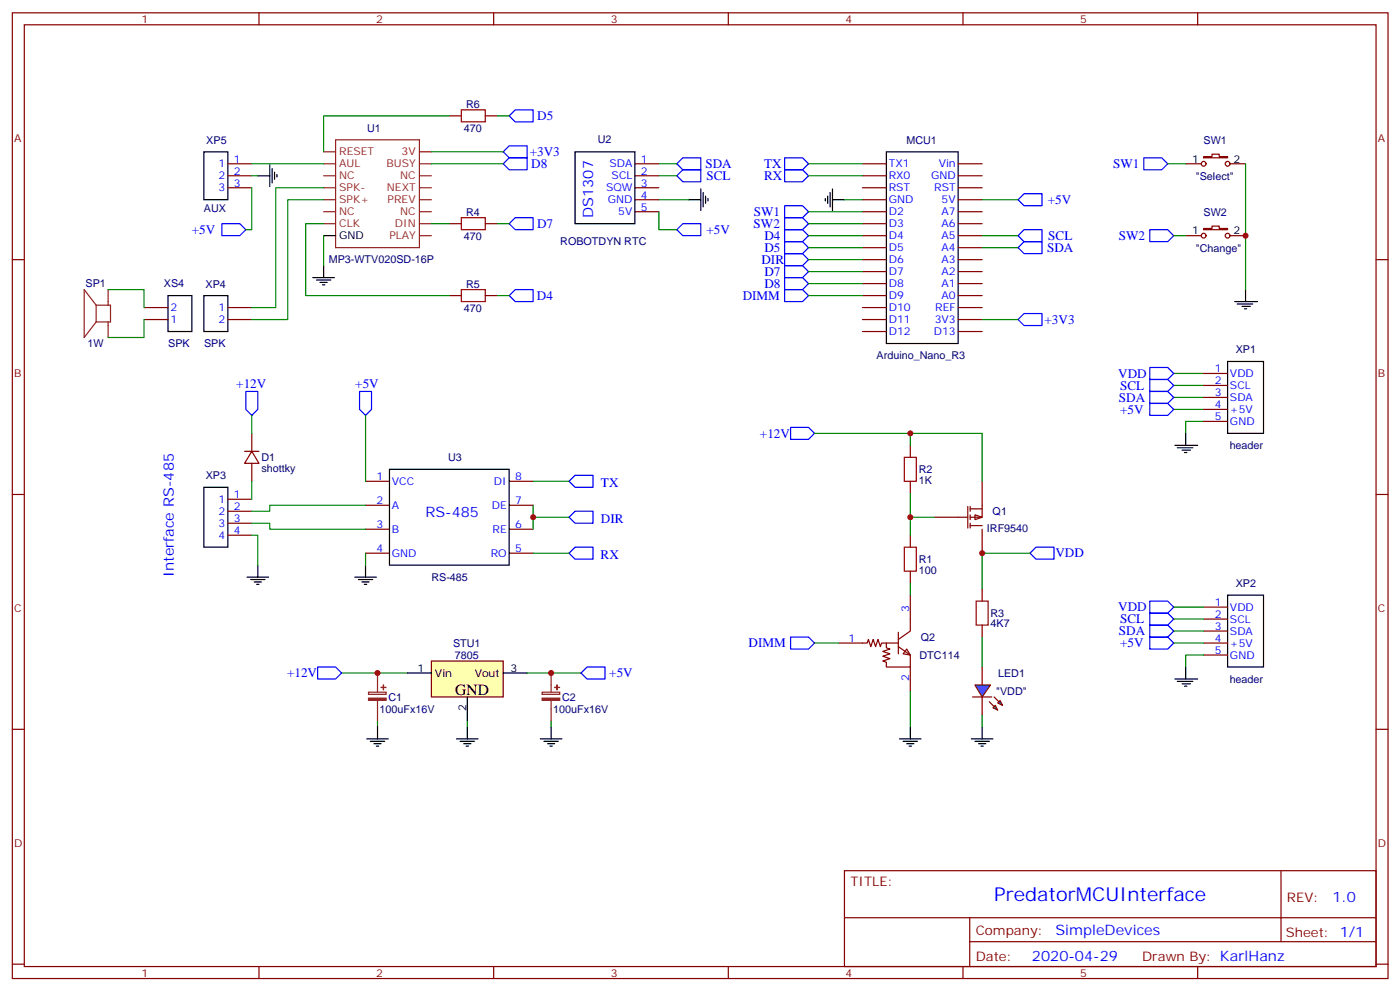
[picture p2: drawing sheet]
<svg xmlns="http://www.w3.org/2000/svg" width="413mm" height="292mm" viewBox="0 0 413 292" stroke-linecap="round" stroke-linejoin="round" font-family="sans-serif">
<g fill="none" stroke="#870000" stroke-width=".35">
<path d="M3.6 3.8h405.4v284.3h-405.4zM7.2 7.3h398.2v277.3h-398.2zM76.3 3.8v3.5M145.5 3.8v3.5M214.6 3.8v3.5M283.7 3.8v3.5M352.9 3.8v3.5M254.1 48.2h7.1M254.1 51.8h7.1M254.1 55.3h7.1M254.1 58.8h7.1M282.3 48.2h7.1"/>
<path d="M282.3 51.8h7.1M282.3 55.3h7.1M282.3 58.8h7.1M3.6 76.4h3.6M132.4 65.9h3.5M143 65.9h3.5M254.1 76.4h7.1M254.1 62.3h7.1M254.1 65.9h7.1M254.1 69.4h7.1M254.1 72.9h7.1M254.1 80h7.1"/>
<path d="M282.3 76.4h7.1M282.3 62.3h7.1M282.3 65.9h7.1M282.3 69.4h7.1M282.3 72.9h7.1M282.3 80h7.1M405.4 76.4h3.6M254.1 83.5h7.1M254.1 87h7.1M254.1 90.6h7.1M254.1 94.1h7.1M254.1 97.6h7.1"/>
<path d="M282.3 83.5h7.1M282.3 87h7.1M282.3 90.6h7.1M282.3 94.1h7.1M282.3 97.6h7.1M3.6 145.6h3.6M405.4 145.6h3.6M3.6 214.7h3.6M405.4 214.7h3.6M248.8 256.4h156.6v28.2h-156.6zM377.4 256.4v20.9M248.8 270.2h156.5"/>
<path d="M285.7 277.3h119.6M285.7 270.2v14.1M3.6 283.9h3.6M76.3 284.6v3.5M145.5 284.6v3.5M214.6 284.6v3.5M283.7 284.6v3.5M352.9 284.6v3.5M405.4 283.9h3.6"/>
</g>
<g fill="none" stroke="#000" stroke-width=".35">
<path d="M261.2 44.7h21.1v56.4h-21.1zM72.8 169.9h6.3M73.8 170.6h4.3M74.9 171.3h2.1M75.6 172h.7M76 166.4v3.5M108.1 217.6h6.3M109.1 218.3h4.2M110.2 219h2.1M110.9 219.7h.7M111.2 214v3.6M134.5 217.6h6.4"/>
<path d="M135.6 218.3h4.2M136.6 219h2.1M137.3 219.7h.7M137.7 214v3.6M159.2 217.6h6.4M160.3 218.3h4.2M161.3 219h2.1M162 219.7h.7M162.4 214v3.6"/>
</g>
<path d="M105.9 115.3h3.6v5.2l-1.8 1.8-1.8-1.8zM93.6 196.4h5.3l1.7 1.8-1.7 1.7h-5.3zM171.2 198.2l1.8-1.8h5.3v3.5h-5.3z" fill="none" stroke="#00f" stroke-width=".35"/>
<path d="M135.9 64.1h7.1v3.5h-7.1z" fill="none" stroke="#a10000" stroke-width=".35"/>
<path d="M28.3 89.9h4.3v4.9h-4.3M28.3 89.9v4.9M28.3 89.9l-3.5-4.6v14.1l3.5-4.6M31.9 85.3v4.6M31.9 94.8v4.6M111.2 198.2v5.6M162.4 198.2v5.6M108.6 203.8h5.2v.6h-5.2zM111.2 206.3v6M159.7 203.8h5.2v.6h-5.2zM162.4 206.3v6" fill="none" stroke="#8c2424" stroke-width=".35"/>
<path d="M100.6 198.2h19.5M155.3 198.2h15.9M111.2 212.3v1.7M137.7 212.3v1.7M162.4 212.3v1.7" fill="none" stroke="#008700" stroke-width=".35"/>
<g fill="#8c2424" stroke="#8c2424" stroke-width=".35">
<path d="M159.7 205.6h5.2v.6h-5.2z"/>
<path d="M163.4 202.4h1.5z"/>
<path d="M164.1 201.7v1.4z"/>
<path d="M108.6 205.6h5.2v.6h-5.2z"/>
<path d="M112.3 202.4h1.4z"/>
<path d="M113 201.7v1.4z"/>
</g>
<path d="M127.1 194.6h21.2v10.6h-21.2z" fill="#ffffb0" stroke="#800000" stroke-width=".35"/>
<g fill="none" stroke="#000" stroke-width=".35">
<path d="M60.1 44.7h7v14.1h-7zM76 51.8h3.5M79.5 48.6v6.3M80.2 49.6v4.3M80.9 50.7v2.1M81.6 51.4v.7M169.4 44.7h17.7v21.2h-17.7zM203 58.8h3.5M206.5 55.6v6.4M207.2 56.7v4.2M207.9 57.7v2.2M208.6 58.5v.7"/>
<path d="M243.2 58.5v.7M243.9 57.7v2.2M244.6 56.7v4.2M245.3 58.8h3.5M245.3 55.6v6.4M95.4 69.4h3.5M95.4 78.2v3.5M49.5 87h7.1v10.6h-7.1zM60.1 87h7v10.6h-7zM92.2 81.7h6.3M93.2 82.4h4.3M94.3 83.1h2.1"/>
<path d="M95 83.9h.7M361.7 106.4h10.6v21.2h-10.6zM114.8 138.2h35.2v28.2h-35.2zM346.2 131.1h6.7M346.9 131.8h4.6M348.3 132.5h2.5M349 133.2h.7M349.4 127.6v3.5M60.1 143.5h7v17.6h-7zM104.5 169.9h6.4M105.6 170.6h4.2M106.6 171.3h2.2"/>
<path d="M107.4 172h.7M107.7 166.4v3.5M361.7 175.2h10.6v21.2h-10.6zM120.1 198.2h7M148.3 198.2h7M346.2 199.9h6.7M349.4 196.4v3.5M137.7 205.2v7.1M346.9 200.6h4.6M348.3 201.3h2.5M349 202h.7"/>
</g>
<g fill="none" stroke="#870000" stroke-width=".35">
<path d="M132.4 34.1h3.5M143 34.1h3.5M67.1 48.2h7.1M67.1 51.8h7.1M67.1 55.3h7.1M187.1 48.2h7M187.1 51.8h7M187.1 55.3h7M187.1 58.8h7M187.1 62.3h7M42.4 90.6h7.1M42.4 94.1h7.1"/>
<path d="M67.1 90.6h7.1M67.1 94.1h7.1M132.4 87h3.5M143 87h3.5M354.6 110h7.1M354.6 113.5h7.1M354.6 117h7.1M72.1 132.9h4.2M74.2 132.9l2.1 3.5h-4.2zM74.2 127.6v5.3M74.2 136.4v5.3M354.6 120.5h7.1"/>
<path d="M354.6 124.1h7.1M67.1 147h7.1M67.1 150.5h7.1M67.1 154.1h7.1M67.1 157.6h7.1M107.7 141.7h7.1M107.7 148.8h7.1M107.7 155.8h7.1M150 141.7h7.1M150 148.8h7.1M150 155.8h7.1M107.7 162.9h7.1"/>
<path d="M150 162.9h7.1M354.6 178.8h7.1M354.6 182.3h7.1M354.6 185.8h7.1M354.6 189.3h7.1M354.6 192.9h7.1"/>
</g>
<g fill="none" stroke="#008700" stroke-width=".35">
<path d="M132.4 34.1h-37v10.6M146.5 34.1h3.5M74.2 55.3v12.3h-1.8M74.2 48.2h21.2M74.2 51.8h1.8M95.4 55.3h-14.2v35.3h-7M95.4 58.8h-10.6v35.3h-10.6M127.1 48.2h21.2M127.1 44.7h21.2M194.1 48.2h5.3M194.1 51.8h5.3M194.1 58.8h8.9"/>
<path d="M238.2 48.2h15.9M238.2 51.8h15.9M248.8 58.8h5.3M289.4 58.8h10.6M95.4 65.9h-5.3v21.1h42.3M95.4 69.4v8.8M127.1 65.9h5.3M146.5 65.9h3.5M194.1 62.3v5.3h5.3M238.2 76.4h15.9M238.2 62.3h15.9M238.2 65.9h15.9"/>
<path d="M238.2 69.4h15.9M238.2 72.9h15.9M238.2 80h15.9M31.9 85.3h10.5v5.3M42.4 94.1v5.3h-10.5M146.5 87h3.5M238.2 83.5h15.9M289.4 94.1h10.6M345.8 117h8.8M345.8 113.5h8.8M345.8 110h8.8M74.2 122.3v5.3"/>
<path d="M107.7 122.3v19.4M345.8 120.5h8.8M354.6 124.1h-5.2v3.5M74.2 154.1h5.3v1.7h28.2M74.2 157.6h1.8v8.8M74.2 141.7v5.3M107.7 148.8h-28.2v1.7h-5.3M157.1 148.8v7M157.1 141.7h10.6M157.1 152.3h10.6M107.7 162.9v3.5M157.1 162.9h10.6"/>
<path d="M345.8 178.8h8.8M345.8 182.3h8.8M345.8 185.8h8.8M345.8 189.3h8.8M354.6 192.9h-5.2v3.5"/>
</g>
<g fill="none" stroke="#00f" stroke-width=".35">
<path d="M151.8 32.3h5.3v3.6h-5.3l-1.8-1.8zM148.3 48.2l1.7-1.7h5.3v3.5h-5.3zM148.3 44.7l1.7-1.8h5.3v3.6h-5.3zM199.4 48.2l1.8-1.7h5.3v3.5h-5.3zM199.4 51.8l1.8-1.8h5.3v3.5h-5.3zM231.2 46.5h5.3l1.7 1.7-1.7 1.8h-5.3zM231.2 50h5.3l1.7 1.8-1.7 1.7h-5.3zM301.7 57h5.3v3.6h-5.3l-1.7-1.8zM65.4 65.9h5.3l1.7 1.7-1.7 1.8h-5.3zM150 65.9l1.8-1.8h5.3v3.5h-5.3zM199.4 67.6l1.8-1.7h5.3v3.5h-5.3zM231.2 74.7h5.3l1.7 1.7-1.7 1.8h-5.3z"/>
<path d="M231.2 60.6h5.3l1.7 1.7-1.7 1.8h-5.3zM231.2 64.1h5.3l1.7 1.8-1.7 1.7h-5.3zM231.2 71.2h5.3l1.7 1.7-1.7 1.8h-5.3zM231.2 78.2h5.3l1.7 1.8-1.7 1.7h-5.3zM231.2 67.6h5.3l1.7 1.8-1.7 1.8h-5.3zM150 87l1.8-1.7h5.3v3.5h-5.3zM231.2 81.7h5.3l1.7 1.8-1.7 1.8h-5.3zM300 94.1l1.7-1.8h5.3v3.5h-5.3zM72.4 115.3h3.6v5.2l-1.8 1.8-1.8-1.8zM338.8 108.2h5.3l1.7 1.8-1.7 1.7h-5.3zM338.8 118.8h5.3l1.7 1.7-1.7 1.8h-5.3zM338.8 115.3h5.3l1.7 1.7-1.7 1.8h-5.3z"/>
<path d="M338.8 111.7h5.3l1.7 1.8-1.7 1.8h-5.3zM169.4 139.9h5.3v3.6h-5.3l-1.7-1.8zM169.4 150.5h5.3v3.6h-5.3l-1.7-1.8zM169.4 161.1h5.3v3.5h-5.3l-1.7-1.7zM338.8 177h5.3l1.7 1.8-1.7 1.7h-5.3zM338.8 180.5h5.3l1.7 1.8-1.7 1.7h-5.3zM338.8 184h5.3l1.7 1.8-1.7 1.8h-5.3zM338.8 187.6h5.3l1.7 1.7-1.7 1.8h-5.3z"/>
</g>
<g fill="none" stroke="#8c2424" stroke-width=".35">
<path d="M95.4 58.8h3.5M95.4 55.3h3.5M95.4 51.8h3.5M95.4 48.2h3.5M95.4 44.7h3.5M98.9 41.2h24.7v31.7h-24.7zM123.6 58.8h3.5M123.6 55.3h3.5M123.6 51.8h3.5M123.6 48.2h3.5M95.4 65.9h3.5M95.4 62.3h3.5"/>
<path d="M123.6 65.9h3.5M123.6 62.3h3.5M123.6 69.4h3.5"/>
</g>
<path d="M123.6 44.7h3.5" fill="none" stroke="#f00" stroke-width=".35"/>
<path d="M135.9 32.3h7.1v3.6h-7.1zM135.9 85.3h7.1v3.5h-7.1z" fill="none" stroke="#a10000" stroke-width=".35"/>
<path d="M287.3 151.6l2.1 .7-2.1 .7z" fill="#fff" stroke="#870000" stroke-width=".35"/>
<path d="M275.3 152.3h9.9M285.2 149.1v6.4M285.9 149.8h3.5M285.9 154.8h3.5M285.9 149.1v1.4M285.9 151.6v1.4M285.9 154.1v1.4M289.4 141.7v10.6h-3.5M289.4 155.8v7.1" fill="none" stroke="#870000" stroke-width=".35"/>
<path d="M267.2 191.1l1 1.8-2.1-.4z" fill="#fff" stroke="#870000" stroke-width=".35"/>
<g fill="none" stroke="#870000" stroke-width=".35">
<path d="M268.2 131.1v3.6M268.2 141.7v3.5M268.2 157.6v3.5M268.2 175.2v10.6l-3.5 2.5M268.2 168.2v3.5M289.4 173.5v3.5M247.1 189.3h8.4l.4-1 .7 2.1 .7-2.1 .7 2.1 .7-2.1 .7 2.1 .4-1.1h4.9M261.2 189.3v1.4l1 .4-2.1 .7 2.1 .7-2.1 .7 2.1 .7-2.1 .7 1.1 .4v1.4h7v-3.5l-3.5-2.5M264.7 186.2v6.3M268.2 196.4v7M289.4 184v3.6M289.4 196.4v5.3"/>
<path d="M289.4 205.2v5.3"/>
</g>
<path d="M266.5 134.7h3.5v7h-3.5zM266.5 161.1h3.5v7.1h-3.5zM287.6 177h3.5v7h-3.5z" fill="none" stroke="#a10000" stroke-width=".35"/>
<path d="M301.7 67.6h5.3v3.6h-5.3l-1.7-1.8zM301.7 71.2h5.3v3.5h-5.3l-1.7-1.8zM231.2 85.3h5.3l1.7 1.7-1.7 1.8h-5.3zM232.9 125.8h5.3l1.8 1.8-1.8 1.8h-5.3zM305.3 161.1h5.3v3.5h-5.3l-1.8-1.7zM232.9 187.6h5.3l1.8 1.7-1.8 1.8h-5.3z" fill="none" stroke="#00f" stroke-width=".35"/>
<path d="M265 217.6h6.4M266.1 218.3h4.2M267.2 219h2.1M267.9 219.7h.7M268.2 214v3.6M286.2 217.6h6.4M287.3 218.3h4.2M288.3 219h2.1M289 219.7h.7M289.4 214v3.6" fill="none" stroke="#000" stroke-width=".35"/>
<g fill="none" stroke="#008700" stroke-width=".35">
<path d="M289.4 69.4h10.6M289.4 72.9h10.6M238.2 87h15.9M240 127.6h49.4v14.1M268.2 127.6v3.5M268.2 145.2v12.4M268.2 152.3h7.1M268.2 171.7v3.5M303.5 162.9h-14.1v10.6M240 189.3h7.1M289.4 187.6v8.8M268.2 203.4v10.6"/>
<path d="M289.4 210.5v3.5"/>
</g>
<g fill="#09f" stroke="#870000" stroke-width=".35">
<path d="M292.6 208.4l.7-.7 .7 1.4z"/>
<path d="M294 207l.7-.7 .7 1.4z"/>
</g>
<g fill="#870000" stroke="#870000" stroke-width=".35">
<path d="M291.5 206.6l1.4 1.4z"/>
<path d="M292.9 205.2l1.4 1.4z"/>
</g>
<path d="M286.6 205.2h5.6z" fill="#f00" stroke="#870000" stroke-width=".35"/>
<path d="M287.3 201.7h4.6l-2.5 3.5z" fill="#09f" stroke="#870000" stroke-width=".35"/>
<g fill="none" stroke="#870000" stroke-width=".35">
<path d="M349.4 48.2h4.5M354.6 46.1h2.5v-.7h2.1v.7h2.5v.4h-7.1zM362.4 48.2h4.6M349.4 69.4h4.5M354.6 67.3h2.5v-.7h2.1v.7h2.5v.3h-7.1zM362.4 69.4h4.6"/>
<circle cx="354.6" cy="48.2" r=".71"/>
<circle cx="361.7" cy="48.2" r=".71"/>
<circle cx="354.6" cy="69.4" r=".71"/>
<circle cx="361.7" cy="69.4" r=".71"/>
</g>
<path d="M337 46.5h5.3l1.8 1.7-1.8 1.8h-5.3zM338.8 67.6h5.3l1.7 1.8-1.7 1.8h-5.3z" fill="none" stroke="#00f" stroke-width=".35"/>
<path d="M363.8 88.8h6.7M364.5 89.5h4.6M365.9 90.2h2.5M366.6 90.9h.7M367 85.3v3.5" fill="none" stroke="#000" stroke-width=".35"/>
<path d="M344.1 48.2h5.3M367 48.2v37.1M345.8 69.4h3.6" fill="none" stroke="#008700" stroke-width=".35"/>
<g fill="#c00">
<circle cx="289.4" cy="162.9" r=".88"/>
<circle cx="268.2" cy="127.6" r=".88"/>
<circle cx="268.2" cy="152.3" r=".88"/>
<circle cx="157.1" cy="152.3" r=".88"/>
<circle cx="111.2" cy="198.2" r=".88"/>
<circle cx="162.4" cy="198.2" r=".88"/>
<circle cx="367" cy="69.4" r=".88"/>
</g>
<text font-size="5.6" fill="#00f" x="292.9" y="265.2">PredatorMCUInterface</text>
<text font-size="4.6" x="134.2" y="204.5">GND</text>
<g font-size="4.2" fill="#00f">
<text x="174.7" y="64.1" transform="rotate(-90 174.7 64.1)">DS1307</text>
<text x="125.3" y="152.3">RS-485</text>
<text x="51.3" y="169.9" transform="rotate(-90 51.3 169.9)">Interface RS-485</text>
<text x="392.6" y="265.6">1.0</text>
<text x="311" y="275.2">SimpleDevices</text>
<text x="304.1" y="283">2020-04-29</text>
</g>
<g font-size="3.9" fill="#00f">
<text x="158.3" y="35.4">D5</text>
<text x="156.1" y="46">+3V3</text>
<text x="156.5" y="49.5">D8</text>
<text x="207.9" y="49.5">SDA</text>
<text x="208.2" y="53">SCL</text>
<text x="225.1" y="49.5">TX</text>
<text x="225.1" y="53">RX</text>
<text x="328" y="49.5">SW1</text>
<text x="222.1" y="63.6">SW1</text>
<text x="308.7" y="60.1">+5V</text>
<text x="56.5" y="68.9">+5V</text>
<text x="158.2" y="67.1">D7</text>
<text x="208.2" y="68.9">+5V</text>
<text x="222.1" y="67.1">SW2</text>
<text x="225.2" y="70.7">D4</text>
<text x="308.9" y="70.7">SCL</text>
<text x="329.7" y="70.7">SW2</text>
<text x="224.4" y="77.8">DIR</text>
<text x="225.2" y="74.2">D5</text>
<text x="308.5" y="74.2">SDA</text>
<text x="225.2" y="81.3">D7</text>
<text x="158.2" y="88.3">D4</text>
<text x="218.8" y="88.3">DIMM</text>
<text x="225.2" y="84.8">D8</text>
<text x="307.8" y="95.3">+3V3</text>
<text x="329.5" y="111.2">VDD</text>
<text x="69.6" y="114.3">+12V</text>
<text x="104.7" y="114.4">+5V</text>
<text x="329.7" y="118.3">SDA</text>
<text x="330" y="114.7">SCL</text>
<text x="330.1" y="121.8">+5V</text>
<text x="223.9" y="128.8">+12V</text>
<text x="177.1" y="143.4">TX</text>
<text x="177.1" y="153.9">DIR</text>
<text x="177" y="164.5">RX</text>
<text x="311" y="164.1">VDD</text>
<text x="329.5" y="180">VDD</text>
<text x="330" y="183.5">SCL</text>
<text x="220.6" y="190.6">DIMM</text>
<text x="329.7" y="187">SDA</text>
<text x="330.1" y="190.6">+5V</text>
<text x="84.6" y="199.4">+12V</text>
<text x="179.5" y="199.4">+5V</text>
</g>
<g font-size="3.9" fill="#800">
<text x="250.6" y="260.9">TITLE:</text>
<text x="379.2" y="265.6">REV:</text>
<text x="287.5" y="275.1">Company:</text>
<text x="378.9" y="275.8">Sheet: 1/1</text>
<text x="287.5" y="282.8">Date:</text>
<text x="336.5" y="282.9">Drawn By: KarlHanz</text>
</g>
<g font-size="3.2" fill="#800">
<text x="41.7" y="6.8">1</text>
<text x="110.9" y="6.8">2</text>
<text x="180" y="6.8">3</text>
<text x="249.2" y="6.8">4</text>
<text x="318.3" y="6.8">5</text>
<text x="4.2" y="41.9">A</text>
<text x="406" y="41.9">A</text>
<text x="4.2" y="111">B</text>
<text x="406" y="111">B</text>
<text x="4.2" y="180.2">C</text>
<text x="406" y="180.2">C</text>
<text x="4.2" y="249.3">D</text>
<text x="406" y="249.3">D</text>
<text x="41.7" y="287.6">1</text>
<text x="110.9" y="287.6">2</text>
<text x="180" y="287.6">3</text>
<text x="249.2" y="287.6">4</text>
<text x="318.3" y="287.6">5</text>
</g>
<g font-size="3.2" fill="#000080">
<text x="137.3" y="31.8">R6</text>
<text x="108.2" y="38.8">U1</text>
<text x="136.7" y="38.8">470</text>
<text x="60.8" y="42.3">XP5</text>
<text x="176.2" y="42.2">U2</text>
<text x="267.1" y="42.3">MCU1</text>
<text x="354.6" y="42.3">SW1</text>
<text x="352.4" y="52.9">&quot;Select&quot;</text>
<text x="60.1" y="62.3">AUX</text>
<text x="137.3" y="63.5">R4</text>
<text x="354.6" y="63.5">SW2</text>
<text x="136.7" y="70.6">470</text>
<text x="96.9" y="77.6">MP3-WTV020SD-16P</text>
<text x="165.1" y="72.2">ROBOTDYN RTC</text>
<text x="352.4" y="74.1">&quot;Change&quot;</text>
<text x="25.2" y="84.6">SP1</text>
<text x="48.3" y="84.6">XS4</text>
<text x="60.6" y="84.7">XP4</text>
<text x="137.3" y="84.7">R5</text>
<text x="136.7" y="91.7">470</text>
<text x="25.8" y="102.3">1W</text>
<text x="49.6" y="102.3">SPK</text>
<text x="60.1" y="102.3">SPK</text>
<text x="258.3" y="105.7">Arduino_Nano_R3</text>
<text x="364.1" y="104.1">XP1</text>
<text x="77" y="135.8">D1</text>
<text x="132.1" y="135.8">U3</text>
<text x="362.3" y="132.3">header</text>
<text x="60.6" y="141.1">XP3</text>
<text x="77" y="139">shottky</text>
<text x="270.7" y="142.4">1K</text>
<text x="270.7" y="139.2">R2</text>
<text x="292.5" y="151.7">Q1</text>
<text x="290.8" y="156.5">IRF9540</text>
<text x="270.7" y="165.7">R1</text>
<text x="127.1" y="171">RS-485</text>
<text x="270.7" y="168.9">100</text>
<text x="364.1" y="172.8">XP2</text>
<text x="291.9" y="184.7">4K7</text>
<text x="291.9" y="181.6">R3</text>
<text x="133.5" y="190.5">STU1</text>
<text x="271.3" y="188.7">Q2</text>
<text x="134" y="194">7805</text>
<text x="270.9" y="194">DTC114</text>
<text x="294.1" y="199.3">LED1</text>
<text x="362.3" y="201.1">header</text>
<text x="111.9" y="209.9">100uFx16V</text>
<text x="114.5" y="206.4">C1</text>
<text x="163" y="209.9">100uFx16V</text>
<text x="165.6" y="206.4">C2</text>
<text x="293.6" y="204.6">&quot;VDD&quot;</text>
</g>
<g font-size="3.2" fill="#00f">
<text x="68.9" y="47.9">1</text>
<text x="188.8" y="47.9">1</text>
<text x="64.4" y="49.3">1</text>
<text x="64.4" y="52.8">2</text>
<text x="68.9" y="51.4">2</text>
<text x="179.6" y="49.3">SDA</text>
<text x="180.2" y="52.8">SCL</text>
<text x="188.8" y="51.4">2</text>
<text x="261.9" y="52.8">RX0</text>
<text x="261.9" y="49.3">TX1</text>
<text x="274.3" y="52.8">GND</text>
<text x="276.6" y="49.3">Vin</text>
<text x="64.4" y="56.3">3</text>
<text x="68.9" y="54.9">3</text>
<text x="178.6" y="56.3">SQW</text>
<text x="179.1" y="59.9">GND</text>
<text x="188.8" y="54.9">3</text>
<text x="188.8" y="58.5">4</text>
<text x="261.9" y="59.9">GND</text>
<text x="261.9" y="56.3">RST</text>
<text x="275.3" y="56.3">RST</text>
<text x="277.4" y="59.9">5V</text>
<text x="182.2" y="63.4">5V</text>
<text x="188.8" y="62">5</text>
<text x="261.9" y="63.4">D2</text>
<text x="277.4" y="63.4">A7</text>
<text x="261.9" y="70.4">D4</text>
<text x="261.9" y="66.9">D3</text>
<text x="277.4" y="66.9">A6</text>
<text x="277.4" y="70.4">A5</text>
<text x="261.9" y="77.5">D6</text>
<text x="261.9" y="74">D5</text>
<text x="277.4" y="74">A4</text>
<text x="277.4" y="77.5">A3</text>
<text x="261.9" y="81">D7</text>
<text x="277.4" y="81">A2</text>
<text x="261.9" y="88.1">D9</text>
<text x="261.9" y="84.6">D8</text>
<text x="277.4" y="84.6">A1</text>
<text x="277.4" y="88.1">A0</text>
<text x="50.2" y="95.1">1</text>
<text x="50.2" y="91.6">2</text>
<text x="64.4" y="91.6">1</text>
<text x="64.4" y="95.1">2</text>
<text x="261.9" y="95.1">D11</text>
<text x="261.9" y="91.6">D10</text>
<text x="275.4" y="95.1">3V3</text>
<text x="275.6" y="91.6">REF</text>
<text x="261.9" y="98.7">D12</text>
<text x="275.1" y="98.7">D13</text>
<text x="357.9" y="109.6">1</text>
<text x="357.9" y="113.1">2</text>
<text x="362.4" y="111">VDD</text>
<text x="357.9" y="116.7">3</text>
<text x="362.4" y="114.5">SCL</text>
<text x="362.4" y="118.1">SDA</text>
<text x="357.9" y="120.2">4</text>
<text x="357.9" y="123.7">5</text>
<text x="362.4" y="121.6">+5V</text>
<text x="362.4" y="125.1">GND</text>
<text x="111" y="141.4">1</text>
<text x="115.5" y="142.8">VCC</text>
<text x="145.6" y="142.8">DI</text>
<text x="151.8" y="141.4">8</text>
<text x="64.4" y="148.1">1</text>
<text x="68.9" y="146.6">1</text>
<text x="111" y="148.4">2</text>
<text x="115.5" y="149.8">A</text>
<text x="144.9" y="149.8">DE</text>
<text x="151.8" y="148.4">7</text>
<text x="64.4" y="151.6">2</text>
<text x="64.4" y="155.1">3</text>
<text x="68.9" y="150.2">2</text>
<text x="68.9" y="153.7">3</text>
<text x="111" y="155.5">3</text>
<text x="151.8" y="155.5">6</text>
<text x="64.4" y="158.6">4</text>
<text x="68.9" y="157.2">4</text>
<text x="115.5" y="156.9">B</text>
<text x="145.1" y="156.9">RE</text>
<text x="111" y="162.5">4</text>
<text x="115.5" y="163.9">GND</text>
<text x="144.6" y="163.9">RO</text>
<text x="151.8" y="162.5">5</text>
<text x="357.9" y="178.4">1</text>
<text x="362.4" y="179.8">VDD</text>
<text x="267.9" y="180.2" transform="rotate(-90 267.9 180.2)">3</text>
<text x="357.9" y="181.9">2</text>
<text x="357.9" y="185.5">3</text>
<text x="362.4" y="183.3">SCL</text>
<text x="250" y="189">1</text>
<text x="357.9" y="189">4</text>
<text x="362.4" y="186.9">SDA</text>
<text x="362.4" y="190.4">+5V</text>
<text x="357.9" y="192.5">5</text>
<text x="362.4" y="193.9">GND</text>
<text x="267.9" y="200.5" transform="rotate(-90 267.9 200.5)">2</text>
</g>
<g font-size="3.2" fill="#8d2323">
<text x="99.9" y="45.8">RESET</text>
<text x="99.9" y="52.8">NC</text>
<text x="99.9" y="49.3">AUL</text>
<text x="113.9" y="49.3">BUSY</text>
<text x="117.9" y="52.8">NC</text>
<text x="99.9" y="59.9">SPK+</text>
<text x="99.9" y="56.3">SPK-</text>
<text x="114" y="56.3">NEXT</text>
<text x="114.2" y="59.9">PREV</text>
<text x="99.9" y="63.4">NC</text>
<text x="117.9" y="63.4">NC</text>
<text x="99.9" y="66.9">CLK</text>
<text x="114.7" y="70.4">PLAY</text>
<text x="116.4" y="66.9">DIN</text>
</g>
<text font-size="3.2" fill="#f00" x="118.3" y="45.8">3V</text>
<g font-size="3.2">
<text x="351.2" y="47.9">1</text>
<text x="363.5" y="47.9">2</text>
<text x="99.9" y="70.4">GND</text>
<text x="351.2" y="69">1</text>
<text x="363.5" y="69">2</text>
<text x="123" y="197.8">1</text>
<text x="150.4" y="197.8">3</text>
<text x="128.2" y="199.2">Vin</text>
<text x="139.9" y="199.2">Vout</text>
<text x="137.3" y="209.3" transform="rotate(-90 137.3 209.3)">2</text>
</g>
</svg>
